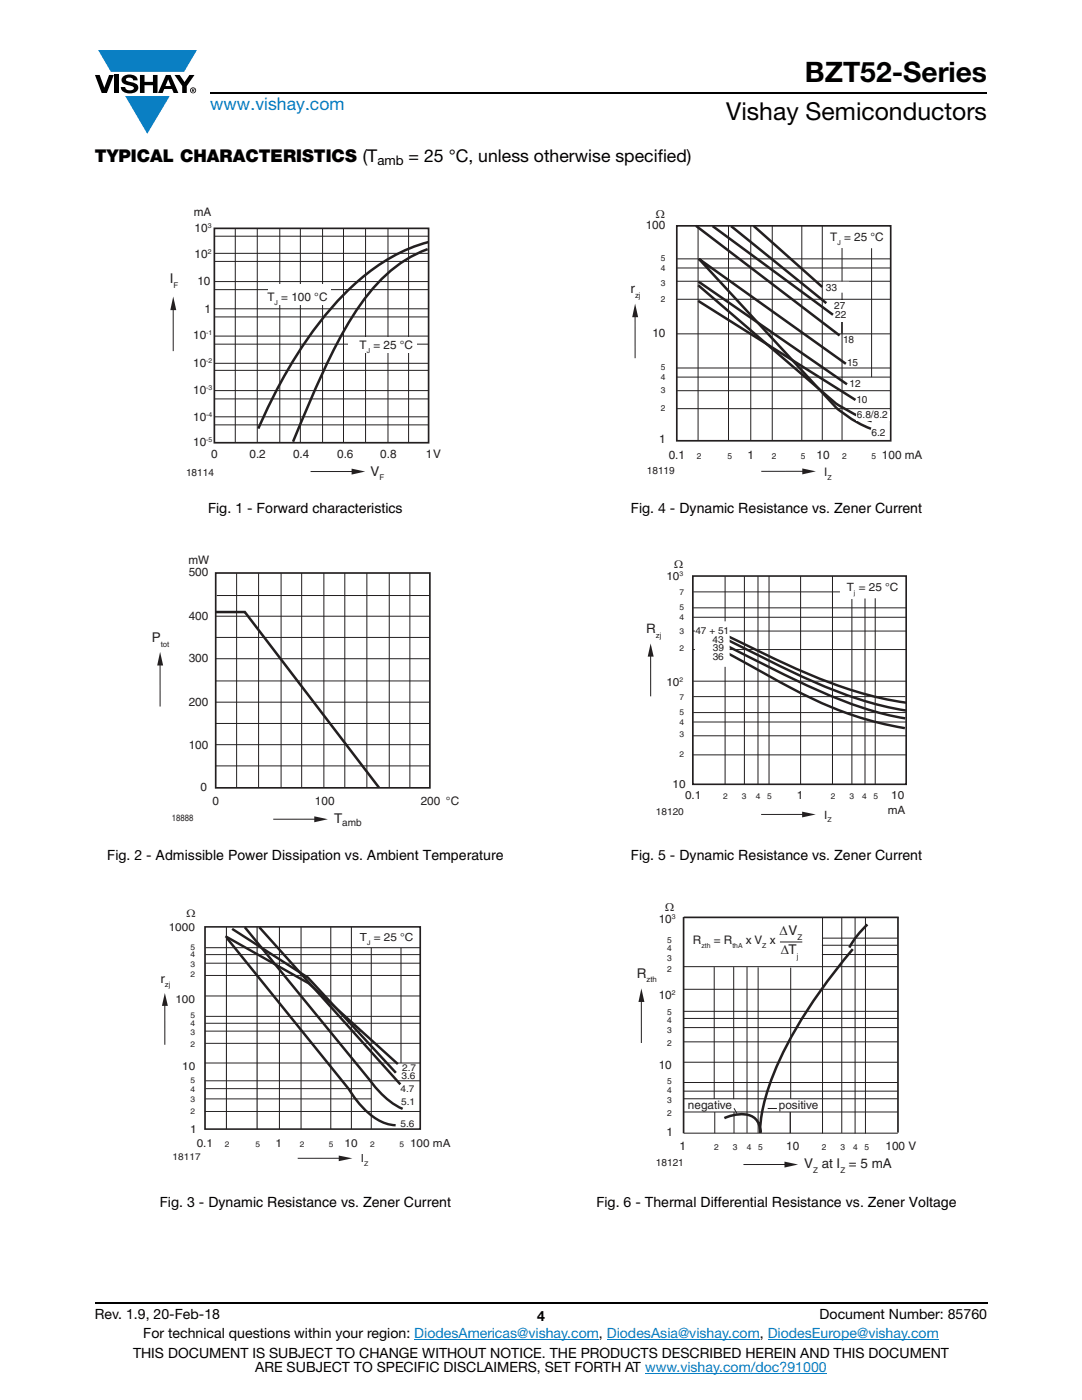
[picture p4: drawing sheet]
<svg xmlns="http://www.w3.org/2000/svg" width="216mm" height="279mm" viewBox="0 0 216 279" stroke-linecap="round" stroke-linejoin="round" font-family="sans-serif">
<g fill="#0a7fc3">
<path d="M19.6 10h19.7l-2.6 4.3h-1.1h-13.5z"/>
<path d="M25 19.2h8.9l-4.5 7.5z"/>
</g>
<g fill="#000">
<path d="M18.9 15h1l.9 2.5 1-2.5h.9l-1.4 3.6h-1zM22.9 15h.9v3.6h-.9zM24.6 15.3a2.1 2.1 0 0 1 2.8 .3l.1 .4h-.9a.79 .79 0 0 0-.7-.5 .79 .79 0 0 0-.8 .4l.3 .3 1 .2a1.08 1.08 0 0 1 1.2 1 1.08 1.08 0 0 1-1.1 1.2 1.73 1.73 0 0 1-2.4-1.2h.9a.96 .96 0 0 0 .8 .6 .96 .96 0 0 0 .9-.4 1.31 1.31 0 0 0-1.2-.6 1.03 1.03 0 0 1-1.1-.6 1.03 1.03 0 0 1 .2-1.1zM27.9 15h.9v1.3h1.7v-1.3h.9v3.6h-.9v-1.6h-1.7v1.6h-.9zM34.8 15h1.1l.9 1.4 1-1.4h1l-1.5 2.2v1.4h-.9v-1.4z"/>
<path d="M33.6 15.9l.5 1.3h-1.1zM33.1 15l-1.6 3.6h1l.3-.8h1.5l.3 .8h1l-1.6-3.6z"/>
<path d="M38.4 17.8h.2v.2h-.2zM38.3 17.7v.7h.1v-.3l.4 .3-.2-.3 .2-.2-.1-.2z"/>
<path d="M38.1 18a.46 .46 0 0 1 .9 0 .46 .46 0 0 1-.9 0zM37.9 18a.6 .6 0 0 0 1.2 0 .6 .6 0 0 0-1.2 0z"/>
</g>
<path d="M42 18.6h155M18.9 260h178.1" fill="none" stroke="#000" stroke-width=".36"/>
<path d="M82.7 267.3h36.8M121.1 267.3h30.5M128.7 274h36.3M153.2 267.3h34.1" fill="none" stroke="#067ec4" stroke-width=".2"/>
<path d="M71.6 94.1h-9.6" fill="none" stroke="#231f20" stroke-width=".2"/>
<path d="M70.2 93.5l2.7 .6-2.7 .6z" fill="#231f20"/>
<path d="M42.8 45.6h42.7v42.8h-42.7z" fill="none" stroke="#231f20" stroke-width=".34"/>
<g fill="none" stroke="#231f20" stroke-width=".2">
<path d="M42.8 47.1h42.7M42.8 50.6h42.7M42.8 56.2h42.7M42.8 57.8h42.7M42.8 52.2h42.7M46.9 45.6v42.8M51.3 45.6v42.8M55.8 45.6v42.8M59.9 45.6v42.8M64.4 45.6v42.8M68.5 45.6v42.8M72.9 45.6v42.8"/>
<path d="M77.4 45.6v42.8M81.5 45.6v42.8M42.8 72.5h42.7M42.8 73.9h42.7M42.8 78h42.7M42.8 79.6h42.7M42.8 61.6h42.7M42.8 67.1h42.7M42.8 68.7h42.7M42.8 63.3h42.7M42.8 84.8h42.7M42.8 83.2h42.7"/>
</g>
<path d="M85.3 49.7a28.9 28.9 0 0 0-13.8 11.7 124.5 124.5 0 0 0-10.8 21.4l-2.2 5.3M85.5 48.3a38.5 38.5 0 0 0-18.3 11.9 94.8 94.8 0 0 0-15.7 25.3" fill="none" stroke="#231f20" stroke-width=".5"/>
<g fill="#fff">
<path d="M53.5 56.8h12.6v4.1h-12.6z"/>
<path d="M69.6 67.4h13.6v3.1h-13.6z"/>
</g>
<path d="M34.6 60.5v9.6" fill="none" stroke="#231f20" stroke-width=".2"/>
<path d="M34.6 59.2l.6 2.7h-1.2z" fill="#231f20"/>
<path d="M43 114.4h42.8v42.8h-42.8z" fill="none" stroke="#231f20" stroke-width=".34"/>
<g fill="none" stroke="#231f20" stroke-width=".2">
<path d="M43.2 118.8h42.6M47.2 114.4v42.8M51.6 114.4v42.8M56.1 114.4v42.8M60.2 114.4v42.8M64.6 114.4v42.8M68.8 114.4v42.8M73.2 114.4v42.8M77.7 114.4v42.8M81.8 114.4v42.8M43 135.9h42.8M43.1 127.2h42.7"/>
<path d="M43.1 123h42.7M43.1 131.5h42.7M43.1 152.9h42.7M43.1 148.6h42.6M43.1 144.4h42.6M43.1 140.1h42.7M64.1 163.5h-9.6"/>
</g>
<path d="M43.1 122.1h5.8l26.7 35.1" fill="none" stroke="#231f20" stroke-width=".5"/>
<path d="M62.7 162.9l2.7 .6-2.7 .6z" fill="#231f20"/>
<path d="M31.9 131.4v9.6" fill="none" stroke="#231f20" stroke-width=".2"/>
<path d="M31.9 130.1l.7 2.7h-1.2z" fill="#231f20"/>
<path d="M40.9 185h43v40.3h-43z" fill="none" stroke="#231f20" stroke-width=".33"/>
<path d="M40.9 194.7h42.9zM51.3 185v40.3zM41 189.1h42.9zM45.2 185v40.3z" fill-rule="evenodd" fill="#231f20"/>
<g fill="none" stroke="#231f20" stroke-width=".2">
<path d="M40.9 194.7h42.9M40.9 198.8h43M41 190.5h42.8M41 192.2h42.8M41 189.1h42.9M45.2 185v40.3M51.3 185v40.3M55.8 185v40.3M60.1 185v40.3M66 185v40.3M70.1 185v40.3M74.1 189.1v36.2"/>
<path d="M80 189.2v23M40.9 212.1h42.9M40.9 205.8h31.4M41 208.2h42.9M41 219.3h33.1M41 204.2h42.8M41 215.7h42.8M41 202.8h42.8M41 217.3h33.1M40.9 221.8h42.9M69 231.2h-9.6"/>
</g>
<path d="M45 186.8l16.6 9.4 17.8 16.2M45.2 187.2l24.5 30.2a17.7 17.7 0 0 0 6.5 6.5l1.3 .5 1.4 .2M46.3 185.4l15.1 9.7 17.6 19M48.8 185l25 30.6a17.8 17.8 0 0 0 6.5 5.7M51.7 185l28.2 31.4" fill="none" stroke="#231f20" stroke-width=".49"/>
<path d="M67.6 230.6l2.7 .6-2.7 .5z" fill="#231f20"/>
<path d="M32.9 199.4v9.1" fill="none" stroke="#231f20" stroke-width=".2"/>
<path d="M32.9 198.2l.6 2.5h-1.2z" fill="#231f20"/>
<path d="M135 45.1h42.7v42.9h-42.7z" fill="none" stroke="#231f20" stroke-width=".34"/>
<g fill="none" stroke="#231f20" stroke-width=".2">
<path d="M135.1 56.1h42.6M135.1 59.7h42.6M135.1 51.7h42.6M135.1 53.5h42.6M139.3 45.1v42.9M145.4 45.1v42.9M149.8 45.1v42.9M154.1 45.1v42.9M160 45.1v42.9M164.1 45.1v42.9M168 49.5v38.4M173.9 49.5v25.8"/>
<path d="M135 75.3h42.7M135 73.4h42.7M135 66.6h42.6M135.1 78h42.6M135.1 81.6h42.6"/>
</g>
<path d="M138.9 45.1l28.6 21.9M139.3 56.9l27.5 23.6a33.1 33.1 0 0 0 7.1 3.6M139.4 56.2l29.6 20.5M142.2 45.1l24 17.7M145.9 45.1l19 15.4M150.4 45.1l13.7 12.2M139.3 60l31.4 19.8M168.8 72.6l-29.3-20.9 27.4 29.7a24.6 24.6 0 0 0 6.9 4.2" fill="none" stroke="#231f20" stroke-width=".5"/>
<g fill="#fff">
<path d="M170.9 82.1h6.6v1.8h-6.6z"/>
<path d="M166.5 60h4.3v4.3h-4.3z"/>
</g>
<path d="M164.3 56.2h5.2l-.2 2.2h-5z" fill-rule="evenodd" fill="#fff"/>
<path d="M161.5 94.1h-9.6" fill="none" stroke="#231f20" stroke-width=".2"/>
<path d="M160.1 93.5l2.7 .6-2.7 .6z" fill="#231f20"/>
<path d="M126.7 61.9v9.6" fill="none" stroke="#231f20" stroke-width=".2"/>
<path d="M126.7 60.6l.6 2.7h-1.2z" fill="#231f20"/>
<path d="M138.2 115h42.6v41.5h-42.6z" fill="none" stroke="#231f20" stroke-width=".33"/>
<g fill="none" stroke="#231f20" stroke-width=".2">
<path d="M138.3 118.1h29.3M144.7 115v41.5M148.5 115v41.5M151.2 115v41.5M153.5 115v41.5M159.7 115v41.5M166.1 115v41.5M170 119.6v36.9M172.6 119.4v37.1M174.6 119.4v37.1M138.3 125.9h42.5M138.3 129.6h42.5"/>
<path d="M138.3 121.3h42.5M138.3 123.2h42.5M138.3 135.9h42.5M138.3 139h42.4M138.3 146.8h42.5M138.3 150.7h42.5M138.3 142.2h42.5M138.3 144.1h42.5M161.5 162.5h-9.6"/>
</g>
<path d="M144.6 127.4l5.6 2.8a140.6 140.6 0 0 0 22.7 9.8l3.9 1 4 .8M144.7 128.7l6.1 3.1a148.5 148.5 0 0 0 22.7 9.9l3.6 1 3.5 .7M144.7 126.7l4.7 2.3a130.5 130.5 0 0 0 25 10l6.5 1.2M144.8 130.1l5.7 3.2a105.8 105.8 0 0 0 21.5 10l4.1 1.1 4.5 .9" fill="none" stroke="#231f20" stroke-width=".49"/>
<path d="M160.1 162l2.7 .5-2.7 .6z" fill="#231f20"/>
<path d="M129.8 129.7v9.3" fill="none" stroke="#231f20" stroke-width=".2"/>
<path d="M129.8 128.4l.6 2.6h-1.2z" fill="#231f20"/>
<path d="M138.8 124.2h6.6v8.7h-6.6z" fill="#fff"/>
<path d="M138.8 124.2h6.6v8.7h-6.6z" fill="none" stroke="#fff" stroke-width=".33"/>
<g fill="none" stroke="#231f20" stroke-width=".2">
<path d="M128 198.5v9.7M136.4 197.4h42.7M136.4 192.9h42.8M142.5 193v26.3M146.4 193v26.4M149.1 193v33.1M151.3 193v33.1M157.8 193.1v26.2M164 188.6h15.2M164 190.5h15.1M164.1 183.1v43.1M164.1 187.2h15.1"/>
<path d="M168 183.1v43M170.6 183.1v43.1M172.7 183.1v43.1M136.4 212h42.8M136.4 219.3h42.8M136.4 217.8h42.8M136.4 216h42.8M136.4 207.9h42.8M136.5 201.8h42.7M136.5 205.1h42.7M136.5 203.3h42.7M136.4 226.1h42.7"/>
<path d="M136.4 221.9h42.8M142.6 221.9v4.2M146.5 221.2l.5 1M146.5 221.9v4.2M153.2 221.2h1.8"/>
</g>
<path d="M136.4 183v43.2M136.4 183.1h42.9M179.2 183.1v42.9" fill="none" stroke="#231f20" stroke-width=".34"/>
<path d="M170.2 189.4a94.8 94.8 0 0 0-16 25.3 28.1 28.1 0 0 0-2.5 11.4 3.3 3.3 0 0 0-3.5-3.7l-1.7 .1-2 .6M173.1 184.5a17.7 17.7 0 0 0-3.6 4.6" fill="none" stroke="#231f20" stroke-width=".5"/>
<path d="M157.7 221.9v4.2" fill="none" stroke="#231f20" stroke-width=".27"/>
<path d="M128 197.3l.6 2.7h-1.2z" fill="#231f20"/>
<path d="M158 232.4h-9.7" fill="none" stroke="#231f20" stroke-width=".2"/>
<path d="M156.5 231.8l2.7 .6-2.7 .6z" fill="#231f20"/>
<path d="M155.6 188h4.5" fill="none" stroke="#231f20" stroke-width=".2"/>
<text font-size="5.6" x="160.6" y="16.4">BZT52-Series</text>
<text font-size="4.9" x="144.9" y="24">Vishay Semiconductors</text>
<text font-size="3.5" fill="#067ec4" x="42" y="21.9">www.vishay.com</text>
<g font-size="3.5">
<text x="18.9" y="32.3">TYPICAL CHARACTERISTICS (T</text>
<text x="81.5" y="32.3">= 25 °C, unless otherwise specified)</text>
</g>
<g font-size="2.8">
<text x="41.5" y="102.4">Fig. 1 - Forward characteristics</text>
<text x="125.9" y="102.4">Fig. 4 - Dynamic Resistance vs. Zener Current</text>
<text x="21.4" y="171.6">Fig. 2 - Admissible Power Dissipation vs. Ambient Temperature</text>
<text x="125.9" y="171.6">Fig. 5 - Dynamic Resistance vs. Zener Current</text>
<text x="31.9" y="240.8">Fig. 3 - Dynamic Resistance vs. Zener Current</text>
<text x="119" y="240.8">Fig. 6 - Thermal Differential Resistance vs. Zener Voltage</text>
<text x="18.9" y="263.3">Rev. 1.9, 20-Feb-18</text>
<text x="107.2" y="263.6">4</text>
<text x="163.6" y="263.3">Document Number: 85760</text>
<text x="28.6" y="267.1">For technical questions within your region: DiodesAmericas@vishay.com, DiodesAsia@vishay.com, DiodesEurope@vishay.com</text>
<text x="26.5" y="271">THIS DOCUMENT IS SUBJECT TO CHANGE WITHOUT NOTICE. THE PRODUCTS DESCRIBED HEREIN AND THIS DOCUMENT</text>
<text x="50.9" y="273.8">ARE SUBJECT TO SPECIFIC DISCLAIMERS, SET FORTH AT www.vishay.com/doc?91000</text>
</g>
<g font-size="2.7" fill="#231f20">
<text x="33.9" y="56.5">I</text>
<text x="125.8" y="58.5">r</text>
<text x="73.9" y="94.9">V</text>
<text x="30.3" y="128.2">P</text>
<text x="66.7" y="164.2">T</text>
<text x="155.6" y="186.7">ΔV</text>
<text x="155.8" y="190.4">ΔT</text>
<text x="127.1" y="195.2">R</text>
<text x="160.5" y="233.1">V at I = 5 mA</text>
</g>
<text font-size="2.6" x="75.3" y="33">amb</text>
<text font-size="2.6" fill="#231f20" x="128.9" y="126.4">R</text>
<text font-size="2.5" fill="#231f20" x="32" y="196.2">r</text>
<g font-size="2.3" fill="#231f20">
<text x="38.6" y="43.2">mA</text>
<text x="38.8" y="46.3">10</text>
<text x="128.8" y="45.8">100</text>
<text x="130.9" y="43.4">Ω</text>
<text x="38.8" y="51.4">10</text>
<text x="165.7" y="48.1">T = 25 °C</text>
<text x="39.4" y="56.9">10</text>
<text x="40.8" y="62.5">1</text>
<text x="53.4" y="60">T</text>
<text x="56.1" y="60">= 100 °C</text>
<text x="38.6" y="67.7">10</text>
<text x="71.8" y="69.7">T</text>
<text x="74.5" y="69.7">= 25 °C</text>
<text x="130.2" y="67.3">10</text>
<text x="38.6" y="73.2">10</text>
<text x="38.6" y="78.7">10</text>
<text x="38.6" y="84">10</text>
<text x="38.6" y="89">10</text>
<text x="131.5" y="88.5">1</text>
<text x="42.1" y="91.4">0</text>
<text x="49.8" y="91.4">0.2</text>
<text x="58.5" y="91.4">0.4</text>
<text x="67.3" y="91.4">0.6</text>
<text x="75.9" y="91.4">0.8</text>
<text x="85" y="91.4">1V</text>
<text x="133.4" y="91.7">0.1</text>
<text x="149.2" y="91.7">1</text>
<text x="162.9" y="91.7">10</text>
<text x="164.5" y="94.9">I</text>
<text x="176" y="91.7">100 mA</text>
<text x="37.6" y="112.5">mW</text>
<text x="134.5" y="113.3">Ω</text>
<text x="37.7" y="115">500</text>
<text x="133" y="115.7">10</text>
<text x="168.9" y="118">T = 25 °C</text>
<text x="37.7" y="123.8">400</text>
<text x="37.7" y="132.1">300</text>
<text x="133" y="136.8">10</text>
<text x="37.7" y="140.9">200</text>
<text x="37.7" y="149.6">100</text>
<text x="40" y="157.9">0</text>
<text x="42.4" y="160.6">0</text>
<text x="62.8" y="160.6">100</text>
<text x="84" y="160.6">200 °C</text>
<text x="134.2" y="157.2">10</text>
<text x="136.7" y="159.5">0.1</text>
<text x="159" y="159.5">1</text>
<text x="177.8" y="159.5">10</text>
<text x="164.5" y="163.4">I</text>
<text x="177.1" y="162.4">mA</text>
<text x="131.4" y="184.1">10</text>
<text x="132.7" y="181.8">Ω</text>
<text x="138.3" y="188.5">R</text>
<text x="142.4" y="188.5">= R</text>
<text x="148.8" y="188.5">x V x</text>
<text x="131.4" y="199.3">10</text>
<text x="131.4" y="213.4">10</text>
<text x="137.3" y="221.3">negative</text>
<text x="155.4" y="221.3">positive</text>
<text x="133" y="226.8">1</text>
<text x="135.6" y="229.5">1</text>
<text x="156.9" y="229.5">10</text>
<text x="176.7" y="229.5">100 V</text>
</g>
<g font-size="2.2" fill="#231f20">
<text x="33.7" y="185.7">1000</text>
<text x="37.2" y="183">Ω</text>
<text x="71.8" y="187.8">T = 25 °C</text>
<text x="35" y="200.1">100</text>
<text x="36.4" y="213.5">10</text>
<text x="37.9" y="226.2">1</text>
<text x="39.3" y="228.9">0.1</text>
<text x="55" y="228.9">1</text>
<text x="68.7" y="228.9">10</text>
<text x="72" y="232">I</text>
<text x="81.8" y="228.9">100 mA</text>
</g>
<g font-size="2" fill="#231f20">
<text x="164.8" y="58.1">33</text>
<text x="166.5" y="61.6">27</text>
<text x="166.6" y="63.5">22</text>
<text x="168.2" y="68.4">18</text>
<text x="169" y="73">15</text>
<text x="169.5" y="77.3">12</text>
<text x="170.9" y="80.4">10</text>
<text x="171" y="83.5">6.8/8.2</text>
<text x="173.9" y="87">6.2</text>
<text x="37.1" y="95">18114</text>
<text x="129.1" y="94.6">18119</text>
<text x="68.3" y="164.9">amb</text>
<text x="130.9" y="232.6">18121</text>
</g>
<g font-size="1.9" fill="#231f20">
<text x="138.8" y="126.4">47 + 51</text>
<text x="142.2" y="128.3">43</text>
<text x="142.2" y="131.8">36</text>
<text x="142.2" y="129.9">39</text>
<text x="130.9" y="162.6">18120</text>
<text x="80.1" y="215.3">3.6</text>
<text x="80.3" y="213.7">2.7</text>
<text x="79.9" y="218">4.7</text>
<text x="80" y="220.6">5.1</text>
<text x="79.9" y="224.9">5.6</text>
<text x="34.5" y="231.5">18117</text>
</g>
<text font-size="1.8" fill="#231f20" x="34.3" y="163.8">18888</text>
<g font-size="1.7" fill="#231f20">
<text x="131.9" y="52.1">5</text>
<text x="131.9" y="54">4</text>
<text x="131.9" y="57.1">3</text>
<text x="131.9" y="60.3">2</text>
<text x="131.9" y="73.9">5</text>
<text x="131.9" y="75.8">4</text>
<text x="131.9" y="78.5">3</text>
<text x="131.9" y="82.1">2</text>
<text x="139" y="91.7">2</text>
<text x="145.2" y="91.7">5</text>
<text x="154" y="91.7">2</text>
<text x="159.8" y="91.7">5</text>
<text x="168.1" y="91.7">2</text>
<text x="173.9" y="91.7">5</text>
<text x="133.1" y="188.1">5</text>
<text x="133.1" y="189.7">4</text>
<text x="133.1" y="191.7">3</text>
<text x="133.1" y="193.9">2</text>
<text x="133.1" y="202.6">5</text>
<text x="133.1" y="204.1">4</text>
<text x="133.1" y="206.1">3</text>
<text x="133.1" y="208.7">2</text>
<text x="133.1" y="216.3">5</text>
<text x="133.1" y="218.2">4</text>
<text x="133.1" y="220.2">3</text>
<text x="133.1" y="222.8">2</text>
<text x="142.5" y="229.5">2</text>
<text x="146.2" y="229.5">3</text>
<text x="149" y="229.5">4</text>
<text x="151.3" y="229.5">5</text>
<text x="164" y="229.5">2</text>
<text x="167.7" y="229.5">3</text>
<text x="170.3" y="229.5">4</text>
<text x="172.5" y="229.5">5</text>
</g>
<g font-size="1.6" fill="#231f20">
<text x="34.6" y="57.4">F</text>
<text x="126.7" y="59.4">zj</text>
<text x="75.7" y="95.8">F</text>
<text x="135.6" y="118.7">7</text>
<text x="135.6" y="121.7">5</text>
<text x="135.6" y="123.7">4</text>
<text x="32.1" y="129.1">tot</text>
<text x="135.6" y="126.4">3</text>
<text x="135.6" y="129.9">2</text>
<text x="135.6" y="139.8">7</text>
<text x="135.6" y="142.8">5</text>
<text x="135.6" y="144.8">4</text>
<text x="135.6" y="147.2">3</text>
<text x="135.6" y="151">2</text>
<text x="144.3" y="159.5">2</text>
<text x="148" y="159.5">3</text>
<text x="150.8" y="159.5">4</text>
<text x="153.1" y="159.5">5</text>
<text x="165.8" y="159.5">2</text>
<text x="169.5" y="159.5">3</text>
<text x="172.1" y="159.5">4</text>
<text x="174.3" y="159.5">5</text>
<text x="38" y="189.5">5</text>
<text x="38" y="191">4</text>
<text x="159" y="191.4">j</text>
<text x="159.1" y="187.6">Z</text>
<text x="38" y="192.9">3</text>
<text x="38" y="195">2</text>
<text x="129" y="196.1">zth</text>
<text x="38" y="203.2">5</text>
<text x="38" y="204.7">4</text>
<text x="38" y="206.6">3</text>
<text x="38" y="209">2</text>
<text x="38" y="216.2">5</text>
<text x="38" y="218">4</text>
<text x="38" y="219.9">3</text>
<text x="38" y="222.4">2</text>
<text x="44.8" y="228.9">2</text>
<text x="51" y="228.9">5</text>
<text x="59.8" y="228.9">2</text>
<text x="65.6" y="228.9">5</text>
<text x="73.9" y="228.9">2</text>
<text x="79.7" y="228.9">5</text>
<text x="162.3" y="234">Z</text>
<text x="167.7" y="234">Z</text>
</g>
<g font-size="1.5" fill="#231f20">
<text x="130.9" y="127.3">zj</text>
<text x="32.9" y="197.1">zj</text>
</g>
<g font-size="1.4" fill="#231f20">
<text x="41.4" y="45.5">3</text>
<text x="41.4" y="50.6">2</text>
<text x="167.1" y="48.9">J</text>
<text x="54.8" y="60.8">J</text>
<text x="41.2" y="67">-1</text>
<text x="73.2" y="70.5">J</text>
<text x="41.2" y="72.4">-2</text>
<text x="41.2" y="77.9">-3</text>
<text x="41.2" y="83.2">-4</text>
<text x="41.2" y="88.2">-5</text>
<text x="165.1" y="95.7">Z</text>
<text x="134" y="183.3">3</text>
<text x="139.9" y="189.3">zth</text>
<text x="146.1" y="189.3">thA</text>
<text x="152.1" y="189.3">Z</text>
<text x="134" y="198.5">2</text>
</g>
<g font-size="1.3" fill="#231f20">
<text x="135.6" y="115">3</text>
<text x="170.4" y="118.7">j</text>
<text x="135.6" y="136.1">2</text>
<text x="165.1" y="164.1">Z</text>
<text x="73.3" y="188.6">J</text>
<text x="72.6" y="232.7">Z</text>
</g>
</svg>
